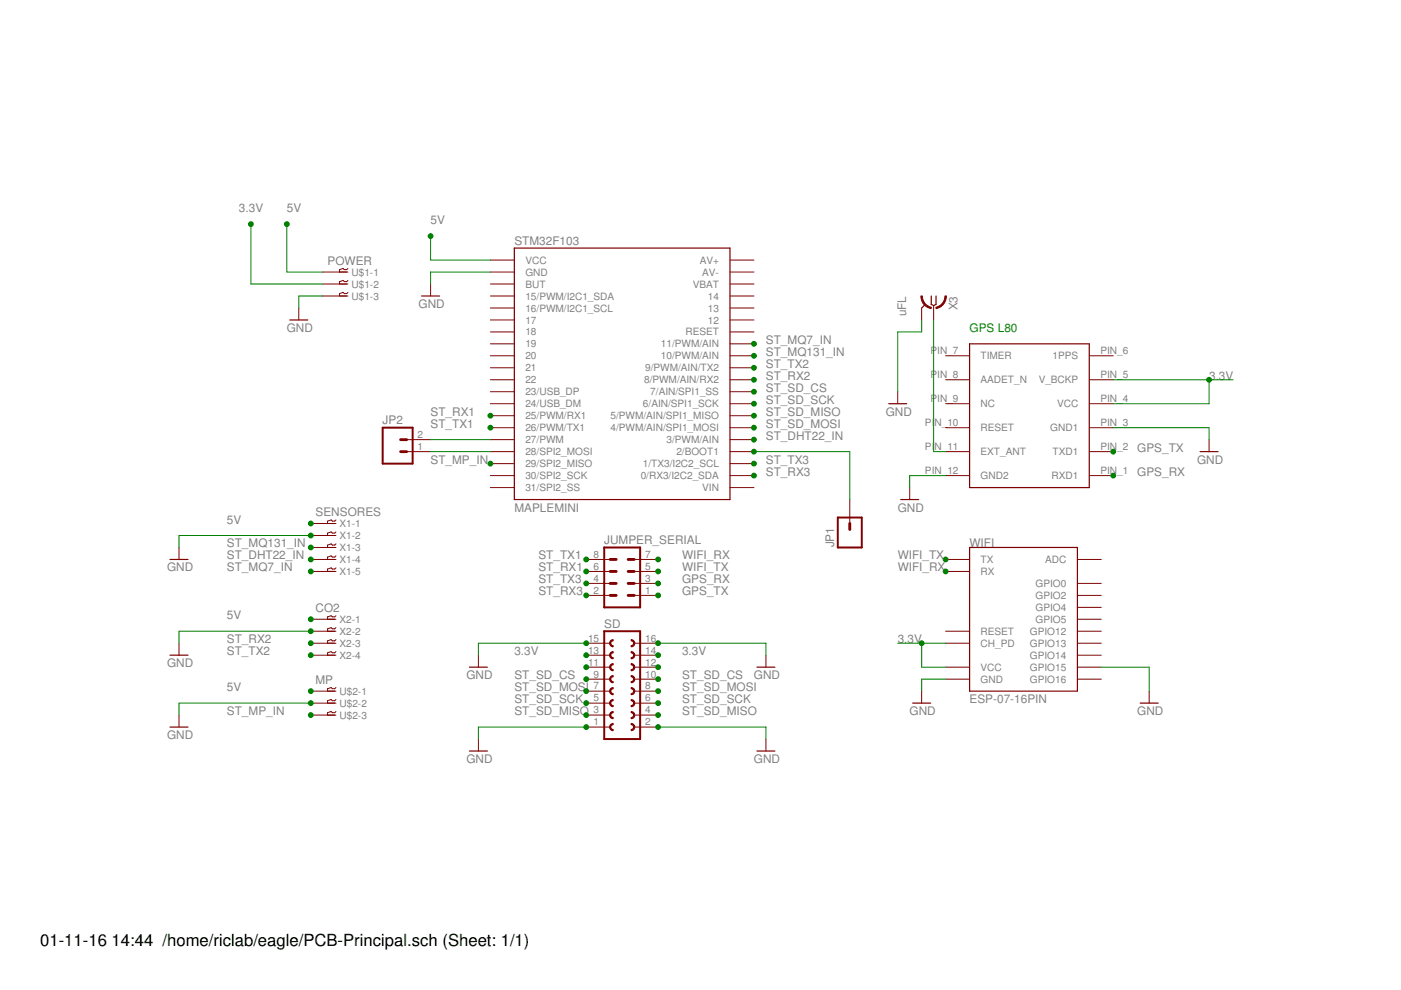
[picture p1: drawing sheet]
<svg xmlns="http://www.w3.org/2000/svg" width="297mm" height="210mm" viewBox="0 0 297 210" stroke-linecap="round" stroke-linejoin="round" font-family="sans-serif">
<g fill="none" stroke="#800000" stroke-width=".21">
<path d="M68.4 57.7h5.4M73.8 56.9l-.3 .3h-.5l-.3-.3-.7 .3v.5M73.8 59.5l-.3 .2h-.5l-.3-.2-.7 .2v.5M104 55.1h5.1M104 57.7h5.1M154.8 55.1h5.1M154.8 57.7h5.1M63.4 65.3v2.5M68.4 60.2h5.4M68.4 62.8h5.4M73.8 62l-.3 .3h-.5l-.3-.3-.7 .3v.5M91.3 60.2v2.6"/>
<path d="M104 60.2h5.1M104 62.8h5.1M104 65.3h5.1M104 67.8h5.1M104 70.4h5.1M104 72.9h5.1M104 75.4h5.1M104 78h5.1M154.8 60.2h5.1M154.8 62.8h5.1M154.8 65.3h5.1M154.8 67.8h5.1"/>
<path d="M154.8 70.4h5.1M154.8 72.9h5.1M154.8 75.4h5.1M154.8 78h5.1M195.4 65.3v2.5M198 64.8v3M200.5 75.4h5.1M230.9 75.4h5.1M86.2 93.2h5.1M86.2 95.8h5.1M104 80.5h5.1M104 83.1h5.1"/>
<path d="M104 85.6h5.1M104 88.1h5.1M104 90.7h5.1M104 93.2h5.1M104 95.8h5.1M104 98.3h5.1M154.8 80.5h5.1M154.8 83.1h5.1M154.8 85.6h5.1M154.8 88.1h5.1M154.8 90.7h5.1M154.8 93.2h5.1"/>
<path d="M154.8 95.8h5.1M154.8 98.3h5.1M190.3 83.1v2.5M200.5 80.5h5.1M200.5 85.6h5.1M200.5 90.7h5.1M200.5 95.8h5.1M230.9 80.5h5.1M230.9 85.6h5.1M230.9 90.7h5.1M230.9 95.8h5.1M256.3 93.2v2.6"/>
<path d="M38 116.1v2.5M65.9 118.6h5.3M65.9 111h5.3M65.9 113.5h5.3M65.9 116.1h5.3M71.2 110.2l-.2 .3h-.5l-.3-.3-.8 .3v.5M71.2 112.8l-.2 .2h-.5l-.3-.2-.8 .2v.5M71.2 115.3l-.2 .3h-.5l-.3-.3-.8 .3v.5M71.2 117.9l-.2 .2h-.5l-.3-.2-.8 .2v.5M104 100.8h5.1M104 103.4h5.1M124.3 118.6h5.1"/>
<path d="M134.5 118.6h5M154.8 100.8h5.1M154.8 103.4h5.1M180.2 105.9v5.1M192.9 103.4v2.5M200.5 100.8h5.1M200.5 118.6h5.1M228.4 118.6h5.1M230.9 100.8h5.1M38 136.4v2.5M65.9 133.8h5.3M65.9 136.4h5.3"/>
<path d="M65.9 138.9h5.3M65.9 131.3h5.3M65.9 121.2h5.3M71.2 120.4l-.2 .2h-.5l-.3-.2-.8 .2v.6M71.2 130.6l-.2 .2h-.5l-.3-.2-.8 .2v.5M71.2 133.1l-.2 .2h-.5l-.3-.2-.8 .2v.5M71.2 135.6l-.2 .3h-.5l-.3-.3-.8 .3v.5M71.2 138.2l-.2 .2h-.5l-.3-.2-.8 .2v.5M101.4 138.9v2.6M124.3 136.4h5.1M124.3 138.9h5.1M124.3 126.2h5.1"/>
<path d="M124.3 123.7h5.1M124.3 121.2h5.1M134.5 136.4h5M134.5 138.9h5M134.5 126.2h5M134.5 123.7h5M134.5 121.2h5M162.4 138.9v2.6M200.5 133.8h5.1M200.5 136.4h5.1M200.5 121.2h5.1M228.4 133.8h5.1"/>
<path d="M228.4 136.4h5.1M228.4 138.9h5.1M228.4 126.2h5.1M228.4 123.7h5.1M228.4 131.3h5.1M228.4 128.8h5.1M38 151.6v2.6M65.9 151.6h5.3M65.9 149.1h5.3M65.9 146.5h5.3M71.2 145.8l-.2 .2h-.5l-.3-.2-.8 .2v.5M71.2 148.3l-.2 .3h-.5l-.3-.3-.8 .3v.5"/>
<path d="M71.2 150.9l-.2 .2h-.5l-.3-.2-.8 .2v.5M101.4 156.7v2.5M124.3 144h5.1M124.3 141.5h5.1M124.3 154.2h5.1M124.3 151.6h5.1M124.3 149.1h5.1M124.3 146.5h5.1M134.5 144h5M134.5 141.5h5M134.5 154.2h5M134.5 151.6h5"/>
<path d="M134.5 149.1h5M134.5 146.5h5M162.4 156.7v2.5M195.4 146.5v2.6M200.5 144h5.1M200.5 141.5h5.1M228.4 144h5.1M228.4 141.5h5.1M243.6 146.5v2.6"/>
</g>
<g fill="none" stroke="#800000" stroke-width=".25">
<path d="M109.1 52.6h45.7v53.3h-45.7zM61.4 67.8h3.9M89.4 62.8h3.8M196.2 64.5l-.8 .8M197.4 62.8v1.7l.6 .3 .5-.3v-1.7M205.6 72.9h25.3v30.5h-25.3zM188.4 85.6h3.8M254.4 95.8h3.9M36 118.6h3.9M191 105.9h3.8M205.6 116.1h22.8v30.4h-22.8zM36 138.9h3.9"/>
<path d="M36 154.2h3.9M99.5 141.5h3.8M99.5 159.2h3.8M160.5 141.5h3.8M160.5 159.2h3.8M193.5 149.1h3.8M241.7 149.1h3.9"/>
</g>
<path d="M81.1 90.7h6.4v7.6h-6.4zM128.1 116.1h7.6v12.7h-7.6zM177.6 109.7h5.1v6.4h-5.1zM128.1 133.8h7.6v22.9h-7.6z" fill="none" stroke="#800000" stroke-width=".42"/>
<path d="M84.9 93.2h1.3M84.9 95.8h1.3M129.4 118.6h1.2M133.2 118.6h1.3M180.2 111v1.3M129.4 121.2h1.2M129.4 123.7h1.2M129.4 126.2h1.2M133.2 121.2h1.3M133.2 123.7h1.3M133.2 126.2h1.3" fill="none" stroke="#800000" stroke-width=".61"/>
<g fill="#800000" stroke="#800000" stroke-width=".21">
<path d="M129.5 148.5l.5-.2v.3a.51 .51 0 0 0-.5 .5 .51 .51 0 0 0 .5 .5v.2a.77 .77 0 0 1-.7-.4 .77 .77 0 0 1 .2-.9z" fill-rule="evenodd"/>
<path d="M129.5 151.1l.5-.2v.2a.51 .51 0 0 0-.5 .5 .51 .51 0 0 0 .5 .5v.3a.77 .77 0 0 1-.7-.5 .77 .77 0 0 1 .2-.8z" fill-rule="evenodd"/>
<path d="M129.5 153.6l.5-.2v.2a.51 .51 0 0 0-.5 .6 .51 .51 0 0 0 .5 .5v.2a.77 .77 0 0 1-.7-.5 .77 .77 0 0 1 .2-.8z" fill-rule="evenodd"/>
<path d="M133.8 148.3a.76 .76 0 0 1 .8 .8 .76 .76 0 0 1-.8 .7v-.2a.51 .51 0 0 0 .5-.5 .51 .51 0 0 0-.5-.5z" fill-rule="evenodd"/>
<path d="M133.8 150.9a.76 .76 0 0 1 .8 .7 .76 .76 0 0 1-.8 .8v-.3a.51 .51 0 0 0 .5-.5 .51 .51 0 0 0-.5-.5z" fill-rule="evenodd"/>
<path d="M133.8 153.4a.76 .76 0 0 1 .8 .8 .76 .76 0 0 1-.8 .7v-.2a.51 .51 0 0 0 .5-.5 .51 .51 0 0 0-.5-.6z" fill-rule="evenodd"/>
<path d="M129.5 143.5l.5-.3v.3a.51 .51 0 0 0-.5 .5 .51 .51 0 0 0 .5 .5v.3a.76 .76 0 0 1-.7-.5 .76 .76 0 0 1 .2-.8z" fill-rule="evenodd"/>
<path d="M129.5 146l.5-.2v.2a.51 .51 0 0 0-.5 .5 .51 .51 0 0 0 .5 .5v.3a.77 .77 0 0 1-.7-.5 .77 .77 0 0 1 .2-.8z" fill-rule="evenodd"/>
<path d="M133.8 143.2a.76 .76 0 0 1 .8 .8 .76 .76 0 0 1-.8 .8v-.3a.51 .51 0 0 0 .5-.5 .51 .51 0 0 0-.5-.5z" fill-rule="evenodd"/>
<path d="M133.8 145.8a.76 .76 0 0 1 .8 .7 .76 .76 0 0 1-.8 .8v-.3a.51 .51 0 0 0 .5-.5 .51 .51 0 0 0-.5-.5z" fill-rule="evenodd"/>
<path d="M129.5 135.8l.5-.2v.3a.51 .51 0 0 0-.5 .5 .51 .51 0 0 0 .5 .5v.2a.76 .76 0 0 1-.7-.4 .76 .76 0 0 1 .2-.9z" fill-rule="evenodd"/>
<path d="M129.5 138.4l.5-.2v.2a.51 .51 0 0 0-.5 .5 .51 .51 0 0 0 .5 .5v.3a.76 .76 0 0 1-.7-.5 .76 .76 0 0 1 .2-.8z" fill-rule="evenodd"/>
<path d="M129.5 140.9l.5-.2v.2a.51 .51 0 0 0-.5 .6 .51 .51 0 0 0 .5 .5v.2a.76 .76 0 0 1-.7-.4 .76 .76 0 0 1 .2-.9z" fill-rule="evenodd"/>
<path d="M133.8 135.6a.76 .76 0 0 1 .8 .8 .76 .76 0 0 1-.8 .7v-.2a.51 .51 0 0 0 .5-.5 .51 .51 0 0 0-.5-.5z" fill-rule="evenodd"/>
<path d="M133.8 138.2a.76 .76 0 0 1 .8 .7 .76 .76 0 0 1-.8 .8v-.3a.51 .51 0 0 0 .5-.5 .51 .51 0 0 0-.5-.5z" fill-rule="evenodd"/>
<path d="M133.8 140.7a.76 .76 0 0 1 .8 .8 .76 .76 0 0 1-.8 .7v-.2a.51 .51 0 0 0 .5-.5 .51 .51 0 0 0-.5-.6z" fill-rule="evenodd"/>
<path d="M200.3 62.8l.3-.1a2.67 2.67 0 0 1-2.1 2.7l-.1-.2a2.44 2.44 0 0 0 1.9-2.4z" fill-rule="evenodd"/>
<path d="M195.3 62.7l.3 .1a2.45 2.45 0 0 0 1.9 2.4l-.1 .2a2.65 2.65 0 0 1-2.1-2.7z" fill-rule="evenodd"/>
</g>
<g fill="none" stroke="#008000" stroke-width=".21">
<path d="M53.2 47.5v12.7h15.2M60.8 47.5v10.2h7.6M91.3 50.1v5h12.7M104 57.7h-12.7v2.5M68.4 62.8h-5v2.5M195.4 67.8v2.6h-5.1v12.7M198 67.8v28h2.5M91.3 95.8h12.7M91.3 93.2h12.7M159.9 95.8h20.3v10.1M236 90.7h20.3v2.5M236 80.5h25.4"/>
<path d="M256.3 80.5v5.1h-20.3M65.9 113.5h-27.9v2.6M200.5 100.8h-7.6v2.6M65.9 133.8h-27.9v2.6M124.3 136.4h-22.9v2.5M139.5 136.4h22.9v2.5M190.3 136.4h10.2M195.4 136.4v5.1h5.1M65.9 149.1h-27.9v2.5M124.3 154.2h-22.9v2.5M139.5 154.2h22.9v2.5M200.5 144h-5.1v2.5"/>
<path d="M233.5 141.5h10.1v5"/>
</g>
<g fill="#008000" stroke="#008000" stroke-width=".21">
<circle cx="124.3" cy="136.4" r=".51"/>
<circle cx="139.5" cy="136.4" r=".51"/>
<circle cx="65.9" cy="113.5" r=".51"/>
<circle cx="65.9" cy="133.8" r=".51"/>
<circle cx="65.9" cy="149.1" r=".51"/>
<circle cx="124.3" cy="154.2" r=".51"/>
<circle cx="139.5" cy="154.2" r=".51"/>
<circle cx="104" cy="88.1" r=".51"/>
<circle cx="124.3" cy="121.2" r=".51"/>
<circle cx="104" cy="90.7" r=".51"/>
<circle cx="124.3" cy="118.6" r=".51"/>
<circle cx="200.5" cy="121.2" r=".51"/>
<circle cx="139.5" cy="118.6" r=".51"/>
<circle cx="200.5" cy="118.6" r=".51"/>
<circle cx="139.5" cy="121.2" r=".51"/>
<circle cx="236" cy="100.8" r=".51"/>
<circle cx="139.5" cy="123.7" r=".51"/>
<circle cx="236" cy="95.8" r=".51"/>
<circle cx="139.5" cy="126.2" r=".51"/>
<circle cx="159.9" cy="78" r=".51"/>
<circle cx="65.9" cy="138.9" r=".51"/>
<circle cx="159.9" cy="80.5" r=".51"/>
<circle cx="65.9" cy="136.4" r=".51"/>
<circle cx="159.9" cy="98.3" r=".51"/>
<circle cx="124.3" cy="123.7" r=".51"/>
<circle cx="159.9" cy="100.8" r=".51"/>
<circle cx="124.3" cy="126.2" r=".51"/>
<circle cx="159.9" cy="90.7" r=".51"/>
<circle cx="124.3" cy="146.5" r=".51"/>
<circle cx="139.5" cy="146.5" r=".51"/>
<circle cx="159.9" cy="88.1" r=".51"/>
<circle cx="124.3" cy="151.6" r=".51"/>
<circle cx="139.5" cy="151.6" r=".51"/>
<circle cx="159.9" cy="85.6" r=".51"/>
<circle cx="124.3" cy="149.1" r=".51"/>
<circle cx="139.5" cy="149.1" r=".51"/>
<circle cx="139.5" cy="141.5" r=".51"/>
<circle cx="124.3" cy="141.5" r=".51"/>
<circle cx="124.3" cy="144" r=".51"/>
<circle cx="139.5" cy="144" r=".51"/>
<circle cx="159.9" cy="83.1" r=".51"/>
<circle cx="60.8" cy="47.5" r=".51"/>
<circle cx="91.3" cy="50.1" r=".51"/>
<circle cx="65.9" cy="111" r=".51"/>
<circle cx="65.9" cy="131.3" r=".51"/>
<circle cx="65.9" cy="146.5" r=".51"/>
<circle cx="53.2" cy="47.5" r=".51"/>
<circle cx="256.3" cy="80.5" r=".51"/>
<circle cx="195.4" cy="136.4" r=".51"/>
<circle cx="124.3" cy="138.9" r=".51"/>
<circle cx="139.5" cy="138.9" r=".51"/>
<circle cx="159.9" cy="93.2" r=".51"/>
<circle cx="65.9" cy="118.6" r=".51"/>
<circle cx="104" cy="98.3" r=".51"/>
<circle cx="65.9" cy="151.6" r=".51"/>
<circle cx="159.9" cy="75.4" r=".51"/>
<circle cx="65.9" cy="116.1" r=".51"/>
<circle cx="159.9" cy="72.9" r=".51"/>
<circle cx="65.9" cy="121.2" r=".51"/>
<circle cx="159.9" cy="95.8" r=".51"/>
</g>
<g font-size="3.5">
<text x="8.5" y="200.5">01-11-16</text>
<text x="23.7" y="200.5">14:44 /home/riclab/eagle/PCB-Principal.sch (Sheet: 1/1)</text>
</g>
<g font-size="2.5" fill="#808080">
<text x="50.6" y="45">3.3V</text>
<text x="60.8" y="45">5V</text>
<text x="91.3" y="47.5">5V</text>
<text x="109.1" y="52">STM32F103</text>
<text x="69.4" y="56.1">POWER</text>
<text x="88.7" y="65.3">GND</text>
<text x="203" y="65.8" transform="rotate(-90 203 65.8)">X3</text>
<text x="60.8" y="70.4">GND</text>
<text x="192.1" y="67.1" transform="rotate(-90 192.1 67.1)">uFL</text>
<text x="162.4" y="78">ST_TX2</text>
<text x="162.4" y="75.4">ST_MQ131_IN</text>
<text x="162.4" y="72.9">ST_MQ7_IN</text>
<text x="162.4" y="80.5">ST_RX2</text>
<text x="162.4" y="83.1">ST_SD_CS</text>
<text x="256.4" y="80.5">3.3V</text>
<text x="81.1" y="89.9">JP2</text>
<text x="91.3" y="88.1">ST_RX1</text>
<text x="162.4" y="88.1">ST_SD_MISO</text>
<text x="162.4" y="85.6">ST_SD_SCK</text>
<text x="187.8" y="88.1">GND</text>
<text x="91.3" y="90.7">ST_TX1</text>
<text x="162.4" y="90.7">ST_SD_MOSI</text>
<text x="162.4" y="93.2">ST_DHT22_IN</text>
<text x="241.1" y="95.8">GPS_TX</text>
<text x="91.3" y="98.3">ST_MP_IN</text>
<text x="162.4" y="98.3">ST_TX3</text>
<text x="162.4" y="100.8">ST_RX3</text>
<text x="241.1" y="100.8">GPS_RX</text>
<text x="253.8" y="98.3">GND</text>
<text x="48.1" y="111">5V</text>
<text x="66.9" y="109.5">SENSORES</text>
<text x="109.1" y="108.5">MAPLEMINI</text>
<text x="190.3" y="108.5">GND</text>
<text x="48.1" y="118.6">ST_DHT22_IN</text>
<text x="48.1" y="116.1">ST_MQ131_IN</text>
<text x="114.1" y="118.6">ST_TX1</text>
<text x="128.1" y="115.3">JUMPER_SERIAL</text>
<text x="144.6" y="118.6">WIFI_RX</text>
<text x="176.9" y="116.1" transform="rotate(-90 176.9 116.1)">JP1</text>
<text x="190.3" y="118.6">WIFI_TX</text>
<text x="205.6" y="116.1">WIFI</text>
<text x="35.4" y="121.2">GND</text>
<text x="48.1" y="121.2">ST_MQ7_IN</text>
<text x="114.1" y="121.2">ST_RX1</text>
<text x="114.1" y="123.7">ST_TX3</text>
<text x="144.6" y="121.2">WIFI_TX</text>
<text x="144.6" y="123.7">GPS_RX</text>
<text x="190.3" y="121.2">WIFI_RX</text>
<text x="48.1" y="131.3">5V</text>
<text x="66.9" y="129.8">CO2</text>
<text x="114.1" y="126.2">ST_RX3</text>
<text x="144.6" y="126.2">GPS_TX</text>
<text x="48.1" y="136.4">ST_RX2</text>
<text x="128.1" y="133.1">SD</text>
<text x="190.3" y="136.4">3.3V</text>
<text x="35.4" y="141.5">GND</text>
<text x="48.1" y="138.9">ST_TX2</text>
<text x="109.1" y="138.9">3.3V</text>
<text x="144.6" y="138.9">3.3V</text>
<text x="48.1" y="146.5">5V</text>
<text x="66.9" y="145">MP</text>
<text x="98.9" y="144">GND</text>
<text x="109.1" y="146.5">ST_SD_MOSI</text>
<text x="109.1" y="149.1">ST_SD_SCK</text>
<text x="109.1" y="144">ST_SD_CS</text>
<text x="144.6" y="146.5">ST_SD_MOSI</text>
<text x="144.6" y="149.1">ST_SD_SCK</text>
<text x="144.6" y="144">ST_SD_CS</text>
<text x="159.9" y="144">GND</text>
<text x="205.6" y="149.1">ESP-07-16PIN</text>
<text x="48.1" y="151.6">ST_MP_IN</text>
<text x="109.1" y="151.6">ST_SD_MISO</text>
<text x="144.6" y="151.6">ST_SD_MISO</text>
<text x="192.9" y="151.6">GND</text>
<text x="241.1" y="151.6">GND</text>
<text x="35.4" y="156.7">GND</text>
<text x="98.9" y="161.8">GND</text>
<text x="159.9" y="161.8">GND</text>
</g>
<text font-size="2.5" fill="#008000" x="205.6" y="70.4">GPS L80</text>
<g font-size="2.1" fill="#808080">
<text x="74.5" y="58.4">U$1-1</text>
<text x="111.4" y="55.9">VCC</text>
<text x="111.4" y="58.4">GND</text>
<text x="148.4" y="55.9">AV+</text>
<text x="148.9" y="58.4">AV-</text>
<text x="74.5" y="61">U$1-2</text>
<text x="74.5" y="63.5">U$1-3</text>
<text x="111.4" y="61">BUT</text>
<text x="111.4" y="63.5">15/PWM/I2C1_SDA</text>
<text x="146.9" y="61">VBAT</text>
<text x="150.1" y="63.5">14</text>
<text x="111.4" y="66.1">16/PWM/I2C1_SCL</text>
<text x="111.4" y="68.6">17</text>
<text x="111.4" y="71.1">18</text>
<text x="145.3" y="71.1">RESET</text>
<text x="150.1" y="66.1">13</text>
<text x="150.1" y="68.6">12</text>
<text x="111.4" y="73.7">19</text>
<text x="111.4" y="76.2">20</text>
<text x="140.1" y="73.7">11/PWM/AIN</text>
<text x="140.1" y="76.2">10/PWM/AIN</text>
<text x="197.3" y="75.1">PIN_7</text>
<text x="207.9" y="76.2">TIMER</text>
<text x="223.2" y="76.2">1PPS</text>
<text x="233.3" y="75.1">PIN_6</text>
<text x="111.4" y="78.7">21</text>
<text x="111.4" y="81.3">22</text>
<text x="111.4" y="83.8">23/USB_DP</text>
<text x="136.6" y="81.3">8/PWM/AIN/RX2</text>
<text x="136.8" y="78.7">9/PWM/AIN/TX2</text>
<text x="137.9" y="83.8">7/AIN/SPI1_SS</text>
<text x="197.3" y="80.2">PIN_8</text>
<text x="207.9" y="81.3">AADET_N</text>
<text x="220.2" y="81.3">V_BCKP</text>
<text x="233.3" y="80.2">PIN_5</text>
<text x="111.4" y="86.4">24/USB_DM</text>
<text x="111.4" y="88.9">25/PWM/RX1</text>
<text x="129.4" y="88.9">5/PWM/AIN/SPI1_MISO</text>
<text x="136.3" y="86.4">6/AIN/SPI1_SCK</text>
<text x="197.3" y="85.2">PIN_9</text>
<text x="207.9" y="86.4">NC</text>
<text x="224.1" y="86.4">VCC</text>
<text x="233.3" y="85.2">PIN_4</text>
<text x="88.5" y="95.4">1</text>
<text x="88.5" y="92.9">2</text>
<text x="111.4" y="91.4">26/PWM/TX1</text>
<text x="111.4" y="94">27/PWM</text>
<text x="129.4" y="91.4">4/PWM/AIN/SPI1_MOSI</text>
<text x="141.3" y="94">3/PWM/AIN</text>
<text x="196.1" y="95.4">PI</text>
<text x="196.1" y="90.3">PI</text>
<text x="198.1" y="95.4">N_11</text>
<text x="198.1" y="90.3">N_10</text>
<text x="207.9" y="91.4">RESET</text>
<text x="222.7" y="91.4">GND1</text>
<text x="233.3" y="90.3">PIN_3</text>
<text x="233.3" y="95.4">PIN_2</text>
<text x="111.4" y="96.5">28/SPI2_MOSI</text>
<text x="111.4" y="99.1">29/SPI2_MISO</text>
<text x="111.4" y="101.6">30/SPI2_SCK</text>
<text x="135.8" y="101.6">0/RX3/I2C2_SDA</text>
<text x="136.3" y="99.1">1/TX3/I2C2_SCL</text>
<text x="143.4" y="96.5">2/BOOT1</text>
<text x="196.1" y="100.5">PIN_12</text>
<text x="207.9" y="101.6">GND2</text>
<text x="207.9" y="96.5">EXT_ANT</text>
<text x="222.9" y="101.6">RXD1</text>
<text x="223.2" y="96.5">TXD1</text>
<text x="233.3" y="100.5">PIN_1</text>
<text x="111.4" y="104.1">31/SPI2_SS</text>
<text x="148.9" y="104.1">VIN</text>
<text x="72" y="111.8">X1-1</text>
<text x="72" y="114.3">X1-2</text>
<text x="72" y="116.8">X1-3</text>
<text x="72" y="119.4">X1-4</text>
<text x="125.9" y="118.3">8</text>
<text x="136.8" y="118.3">7</text>
<text x="207.9" y="119.4">TX</text>
<text x="221.6" y="119.4">ADC</text>
<text x="72" y="121.9">X1-5</text>
<text x="125.9" y="125.9">2</text>
<text x="125.9" y="123.3">4</text>
<text x="125.9" y="120.8">6</text>
<text x="136.8" y="125.9">1</text>
<text x="136.8" y="123.3">3</text>
<text x="136.8" y="120.8">5</text>
<text x="207.9" y="121.9">RX</text>
<text x="219.5" y="124.5">GPIO0</text>
<text x="219.5" y="127">GPIO2</text>
<text x="219.5" y="129.5">GPIO4</text>
<text x="72" y="132.1">X2-1</text>
<text x="72" y="134.6">X2-2</text>
<text x="72" y="137.1">X2-3</text>
<text x="124.7" y="136">15</text>
<text x="136.8" y="136">16</text>
<text x="207.9" y="134.6">RESET</text>
<text x="207.9" y="137.1">CH_PD</text>
<text x="218.4" y="134.6">GPIO12</text>
<text x="218.4" y="137.1">GPIO13</text>
<text x="219.5" y="132.1">GPIO5</text>
<text x="72" y="139.7">X2-4</text>
<text x="124.7" y="141.1">11</text>
<text x="124.7" y="138.6">13</text>
<text x="125.9" y="143.6">9</text>
<text x="136.8" y="143.6">10</text>
<text x="136.8" y="141.1">12</text>
<text x="136.8" y="138.6">14</text>
<text x="207.9" y="142.2">VCC</text>
<text x="218.4" y="139.7">GPIO14</text>
<text x="218.4" y="142.2">GPIO15</text>
<text x="72" y="147.3">U$2-1</text>
<text x="72" y="149.8">U$2-2</text>
<text x="125.9" y="148.7">5</text>
<text x="125.9" y="146.2">7</text>
<text x="136.8" y="148.7">6</text>
<text x="136.8" y="146.2">8</text>
<text x="207.9" y="144.8">GND</text>
<text x="218.4" y="144.8">GPIO16</text>
<text x="72" y="152.4">U$2-3</text>
<text x="125.9" y="153.8">1</text>
<text x="125.9" y="151.3">3</text>
<text x="136.8" y="153.8">2</text>
<text x="136.8" y="151.3">4</text>
</g>
</svg>
